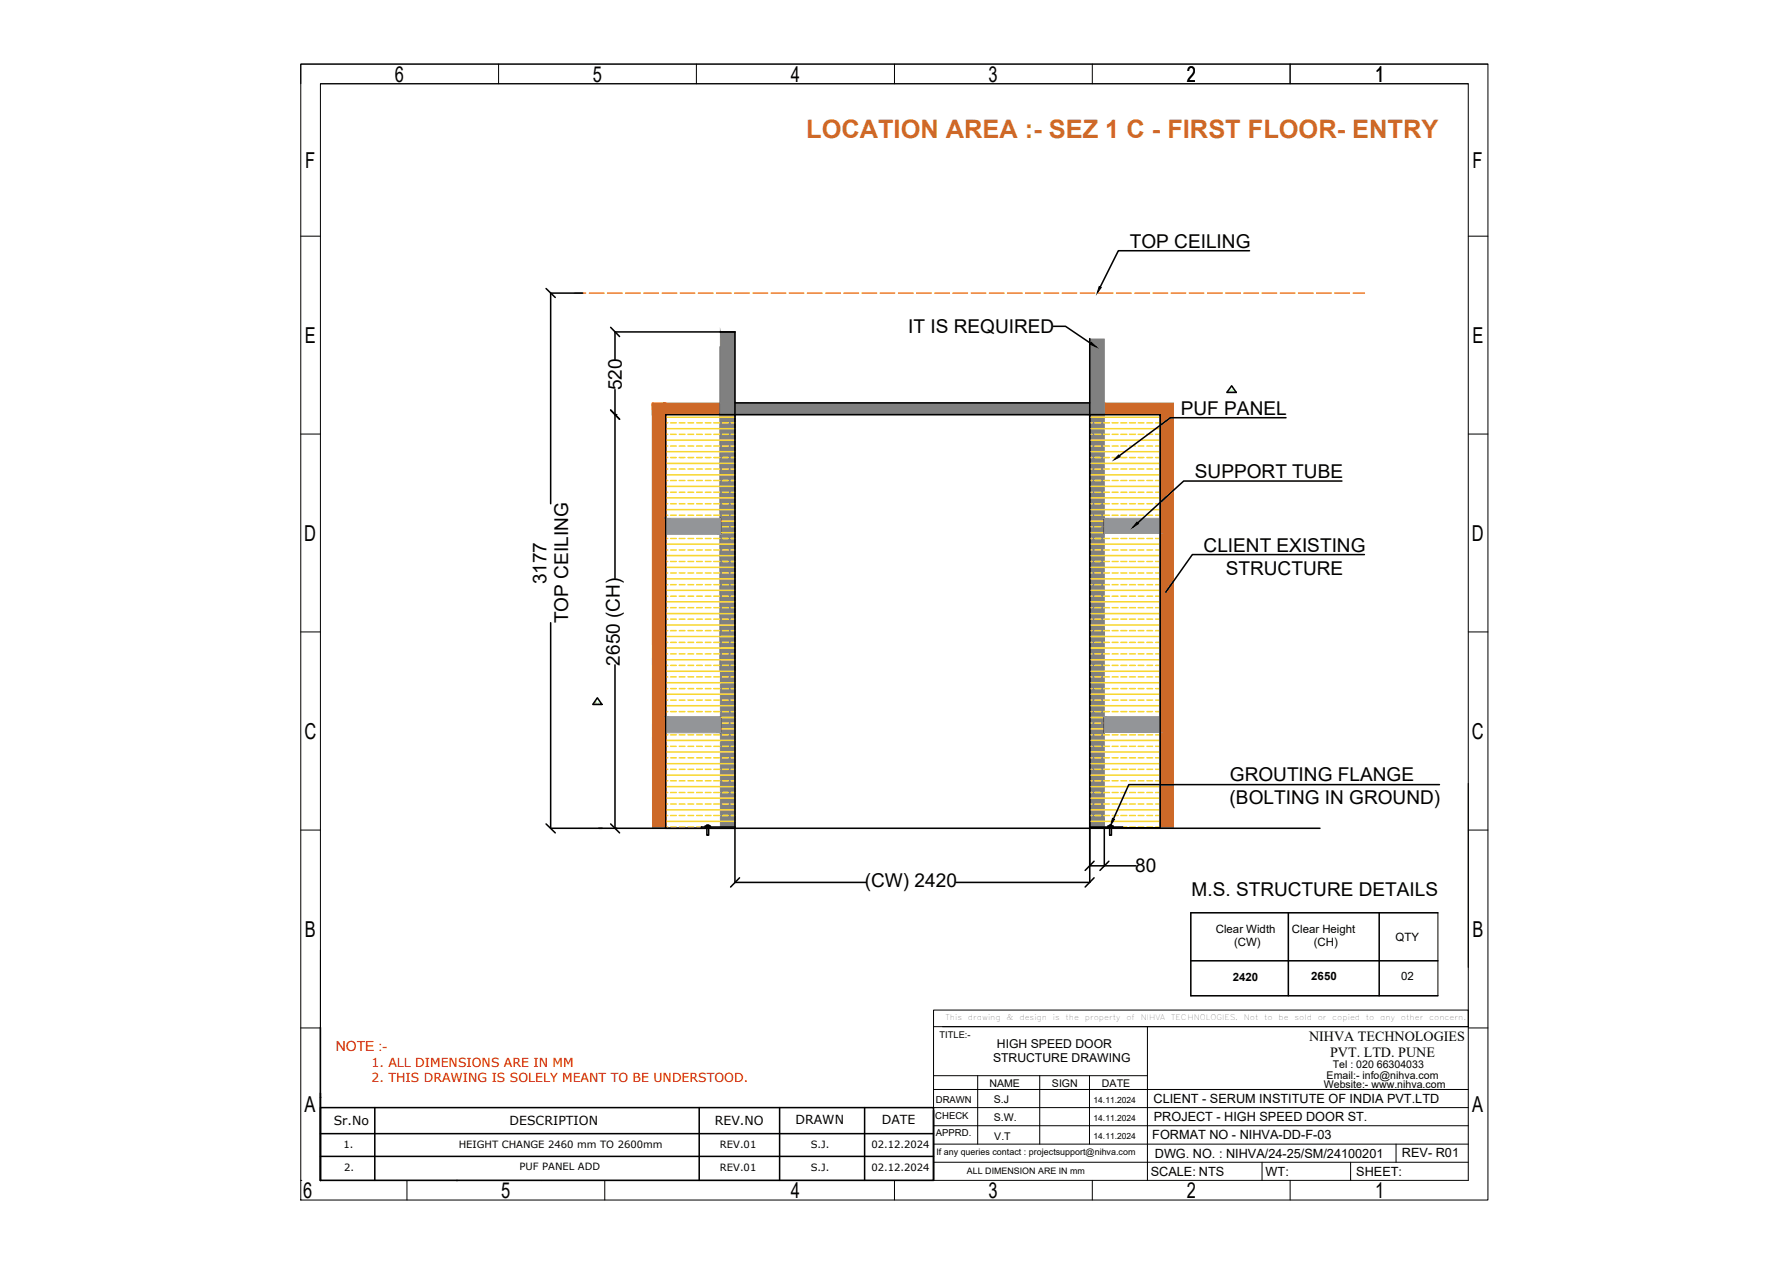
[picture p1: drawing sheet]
<svg xmlns="http://www.w3.org/2000/svg" width="297mm" height="210mm" viewBox="0 0 297 210" stroke-linecap="round" stroke-linejoin="round" font-family="sans-serif">
<!-- layer: 0 -->
<g fill="#cd6928" stroke="#cd6928" stroke-width=".17">
<path d="M110 66.8h.5z"/>
<path d="M110 66.8l.5 .1zM108.2 66.9h2.3z"/>
<path d="M192.4 66.8l2.2 70.5v-70.5zM192.4 66.8l2.2 70.5h-2.2z"/>
<path d="M108.2 66.9l2.3 70.4v-70.4zM108.2 66.9l2.3 70.4h-2.3z"/>
<path d="M183.1 66.8l9.3 1.9v-1.9zM183.1 66.8l9.3 1.9h-9.3z"/>
<path d="M119.5 66.8l63.6 1.9v-1.9zM119.5 66.8l63.6 1.9h-63.6z"/>
<path d="M108.2 66.8l11.3 1.9v-1.9zM108.2 66.8l11.3 1.9h-11.3z"/>
</g>
<g fill="none" stroke="#000" stroke-width=".17">
<path d="M49.9 10.6h196.9v188.4h-196.9zM53.1 13.9h190.4v181.8h-190.4zM53.1 13.9h190.4M82.7 10.6v3.3M115.5 10.6v3.3M148.4 10.6v3.3M181.2 10.6v3.3M214 10.6v3.3M246.8 10.6h-196.9v3.3M49.9 39.2h3.2M243.5 39.2h3.3M49.9 72h3.2"/>
<path d="M243.5 72h3.3M49.9 104.8h3.2M243.5 104.8h3.3M49.9 137.6h3.2M243.5 129.9v30.5M243.5 137.6h3.3M53.1 157.5v38.2M238.5 151.3v13.8M49.9 170.4h3.2M154.8 167.5h88.7v2.7h-88.7zM154.8 170.2v25.5M154.8 178.4h35.5"/>
<path d="M156.3 170.2h87.2M162.2 178.4v11.3M172.4 178.4v11.3M180.7 178.4v11.3M190.3 170.2v25.5M243.5 170.4h3.3M49.9 195.7h.1M67.5 195.7v3.3M89.8 195.7h.1M100.3 195.7v3.3M148.4 195.7v3.3M154.8 189.7h88.7"/>
<path d="M154.8 186.6h88.7M154.8 183.6h88.7M154.8 180.6h88.7M154.8 192.7h88.7M181.2 195.7v3.3M209.3 192.7v3M214 195.7v3.3M224 192.7v3M231.5 189.7v3"/>
</g>
<g fill="none" stroke="#000" stroke-width=".25">
<path d="M90.6 47.8l1.5 1.5M96.6 48.6h-5.3v34.9M101.3 54.3l1.5 1.5M102 59.6v-4.6h19.9v91.3h21.7M119.5 57.5v53.8M174.7 54.1h2l4.2 2.8M180.7 56.1v90.2h-22.1M207.2 41.6h-21.7l-3 6M101.3 68l1.5 1.5M102 68.7h.1M102 68.7h.3M102 64.6v31.3"/>
<path d="M110.4 68.7h11.5v68.6h-11.5zM121.9 68.7h58.8M121.9 66.8h58.8M180.7 68.7h11.7v68.5h-11.7zM204.3 64l.7 1.1h-1.5zM213.3 69.3h-19.2l-8.5 6.3M222.6 79.8h-26.3l-7.6 6.9M183.1 85.9v2.5M226.3 91.9h-28.5l-4.4 6.3M91.3 103.3v34h127.6M99.1 115.7l.7 1.1h-1.5zM102 110.2v27.1"/>
<path d="M119.5 118.8v2.7M183.1 118.8v2.7M90.6 136.6l1.5 1.5M101.3 136.6l1.5 1.5M117.2 136.9h.4h-.2h.1v1.6h-.3v-1.6h.2zM117.2 136.9h-.3v.2h.9v-.2h-.2M121.9 137.1h-5.6v.2M183.1 137.3v6.3h-2.4v-6.5h5.5v.2M184 136.9h.4h-.2h.1v1.6h-.3v-1.6h.2zM184 136.9h-.3v.2h.9v-.2h-.2M238.7 130.1h-51.5l-2.5 5.7M122.7 145.5l-1.5 1.6"/>
<path d="M181.5 145.5l-1.5 1.6M181.5 142.8l-1.5 1.5M183.1 143.6h5.3M183.9 142.8l-1.5 1.5M197.5 159.3h41M213.7 151.3v13.8M228.7 151.3v13.8M238.5 151.3h-41v13.8h41M53.1 170.3v25.4M53.1 183.6h101.7v12.1h-101.7zM53.1 181.9h.1M53.1 188h101.7"/>
<path d="M53.1 191.7h101.7M62.2 183.6v12.1M75.8 195.7h.1M116 183.6v12.1M129.3 183.6v12.1M143.4 183.6v12.1M154.8 184.1v11.6"/>
</g>
<g fill="#808080" stroke="#808080" stroke-width=".17">
<path d="M119.5 55l2.4 11.8v-11.8zM119.5 55l2.4 11.8h-2.4z"/>
<path d="M121.9 66.8l58.8 1.9v-1.9zM121.9 66.8l58.8 1.9h-58.8z"/>
<path d="M119.5 66.8l2.4 1.9v-1.9zM119.5 66.8l2.4 1.9h-2.4z"/>
<path d="M180.7 56.2l2.4 50.4v-50.4zM180.7 56.2l2.4 50.4h-2.4z"/>
<path d="M119.5 68.7l2.4 42.6v-42.6zM119.5 68.7l2.4 42.6h-2.4z"/>
<path d="M180.7 106.6l2.4 30.5v-30.5zM180.7 106.6l2.4 30.5h-2.4z"/>
<path d="M119.5 111.3l2.4 25.8v-25.8zM119.5 111.3l2.4 25.8h-2.4z"/>
</g>
<g fill="none" stroke="#f8d731" stroke-width=".25">
<path d="M110.4 69.2h11.5M110.4 71.1h11.5M110.4 73h11.5M110.4 74.9h11.5M110.4 76.8h11.5M110.4 78.7h11.5M110.4 70.1h.4M110.4 72h.4M110.4 74h.4M110.4 75.9h.4M110.4 77.8h.4M110.4 79.7h.4"/>
<path d="M111.2 70.1h1M111.2 72h1M111.2 74h1M111.2 75.9h1M111.2 77.8h1M111.2 79.7h1M112.7 70.1h.9M112.7 72h.9M112.7 74h.9M112.7 75.9h.9M112.7 77.8h.9M112.7 79.7h.9"/>
<path d="M114.1 70.1h.9M114.1 72h.9M114.1 74h.9M114.1 75.9h.9M114.1 77.8h.9M114.1 79.7h.9M115.5 70.1h1M115.5 72h1M115.5 74h1M115.5 75.9h1M115.5 77.8h1M115.5 79.7h1"/>
<path d="M117 70.1h.9M117 72h.9M117 74h.9M117 75.9h.9M117 77.8h.9M117 79.7h.9M118.4 70.1h1M118.4 72h1M118.4 74h1M118.4 75.9h1M118.4 77.8h1M118.4 79.7h1"/>
<path d="M119.8 70.1h1M119.8 72h1M119.8 74h1M119.8 75.9h1M119.8 77.8h1M119.8 79.7h1M121.3 70.1h.6M121.3 72h.6M121.3 74h.6M121.3 75.9h.6M121.3 77.8h.6M121.3 79.7h.6"/>
<path d="M180.7 69.2h11.7M180.7 71.1h11.7M180.7 73h11.7M180.7 74.9h11.7M180.7 76.8h11.7M180.7 78.7h11.7M180.7 70.1h.4M180.7 72h.4M180.7 74h.4M180.7 75.9h.4M180.7 77.8h.4M180.7 79.7h.4"/>
<path d="M181.6 70.1h1M181.6 72h1M181.6 74h1M181.6 75.9h1M181.6 77.8h1M181.6 79.7h1M183 70.1h1M183 72h1M183 74h1M183 75.9h1M183 77.8h1M183 79.7h1"/>
<path d="M184.5 70.1h.9M184.5 72h.9M184.5 74h.9M184.5 75.9h.9M184.5 77.8h.9M184.5 79.7h.9M185.9 70.1h1M185.9 72h1M185.9 74h1M185.9 75.9h1M185.9 77.8h1M185.9 79.7h1"/>
<path d="M187.3 70.1h1M187.3 72h1M187.3 74h1M187.3 75.9h1M187.3 77.8h1M187.3 79.7h1M188.8 70.1h.9M188.8 72h.9M188.8 74h.9M188.8 75.9h.9M188.8 77.8h.9M188.8 79.7h.9"/>
<path d="M190.2 70.1h.9M190.2 72h.9M190.2 74h.9M190.2 75.9h.9M190.2 77.8h.9M190.2 79.7h.9M191.7 70.1h.7M191.7 72h.7M191.7 74h.7M191.7 75.9h.7M191.7 77.8h.7M191.7 79.7h.7"/>
<path d="M110.4 80.6h11.5M110.4 82.6h11.5M110.4 84.5h11.5M110.4 86.4h11.5M110.4 88.3h11.5M110.4 90.2h11.5M110.4 92.1h11.5M110.4 94.1h11.5M110.4 96h11.5M110.4 97.9h11.5M110.4 99.8h11.5M110.4 81.6h.4"/>
<path d="M110.4 83.5h.4M110.4 85.4h.4M110.4 87.3h.4M110.4 89.3h.4M110.4 91.2h.4M110.4 93.1h.4M110.4 95h.4M110.4 96.9h.4M110.4 98.8h.4M111.2 81.6h1M111.2 83.5h1M111.2 85.4h1"/>
<path d="M111.2 87.3h1M111.2 89.3h1M111.2 91.2h1M111.2 93.1h1M111.2 95h1M111.2 96.9h1M111.2 98.8h1M112.7 81.6h.9M112.7 83.5h.9M112.7 85.4h.9M112.7 87.3h.9M112.7 89.3h.9"/>
<path d="M112.7 91.2h.9M112.7 93.1h.9M112.7 95h.9M112.7 96.9h.9M112.7 98.8h.9M114.1 81.6h.9M114.1 83.5h.9M114.1 85.4h.9M114.1 87.3h.9M114.1 89.3h.9M114.1 91.2h.9M114.1 93.1h.9"/>
<path d="M114.1 95h.9M114.1 96.9h.9M114.1 98.8h.9M115.5 81.6h1M115.5 83.5h1M115.5 85.4h1M115.5 87.3h1M115.5 89.3h1M115.5 91.2h1M115.5 93.1h1M115.5 95h1M115.5 96.9h1"/>
<path d="M115.5 98.8h1M117 81.6h.9M117 83.5h.9M117 85.4h.9M117 87.3h.9M117 89.3h.9M117 91.2h.9M117 93.1h.9M117 95h.9M117 96.9h.9M117 98.8h.9M118.4 81.6h1"/>
<path d="M118.4 83.5h1M118.4 85.4h1M118.4 87.3h1M118.4 89.3h1M118.4 91.2h1M118.4 93.1h1M118.4 95h1M118.4 96.9h1M118.4 98.8h1M119.8 81.6h1M119.8 83.5h1M119.8 85.4h1"/>
<path d="M119.8 87.3h1M119.8 89.3h1M119.8 91.2h1M119.8 93.1h1M119.8 95h1M119.8 96.9h1M119.8 98.8h1M121.3 81.6h.6M121.3 83.5h.6M121.3 85.4h.6M121.3 87.3h.6M121.3 89.3h.6"/>
<path d="M121.3 91.2h.6M121.3 93.1h.6M121.3 95h.6M121.3 96.9h.6M121.3 98.8h.6M180.7 80.6h11.7M180.7 82.6h11.7M180.7 84.5h11.7M180.7 86.4h11.7M180.7 88.3h11.7M180.7 90.2h11.7M180.7 92.1h11.7"/>
<path d="M180.7 94.1h11.7M180.7 96h11.7M180.7 97.9h11.7M180.7 99.8h11.7M180.7 81.6h.4M180.7 83.5h.4M180.7 85.4h.4M180.7 87.3h.4M180.7 89.3h.4M180.7 91.2h.4M180.7 93.1h.4M180.7 95h.4"/>
<path d="M180.7 96.9h.4M180.7 98.8h.4M181.6 81.6h1M181.6 83.5h1M181.6 85.4h1M181.6 87.3h1M181.6 89.3h1M181.6 91.2h1M181.6 93.1h1M181.6 95h1M181.6 96.9h1M181.6 98.8h1"/>
<path d="M183 81.6h1M183 83.5h1M183 85.4h1M183 87.3h1M183 89.3h1M183 91.2h1M183 93.1h1M183 95h1M183 96.9h1M183 98.8h1M184.5 81.6h.9M184.5 83.5h.9"/>
<path d="M184.5 85.4h.9M184.5 87.3h.9M184.5 89.3h.9M184.5 91.2h.9M184.5 93.1h.9M184.5 95h.9M184.5 96.9h.9M184.5 98.8h.9M185.9 81.6h1M185.9 83.5h1M185.9 85.4h1M185.9 87.3h1"/>
<path d="M185.9 89.3h1M185.9 91.2h1M185.9 93.1h1M185.9 95h1M185.9 96.9h1M185.9 98.8h1M187.3 81.6h1M187.3 83.5h1M187.3 85.4h1M187.3 87.3h1M187.3 89.3h1M187.3 91.2h1"/>
<path d="M187.3 93.1h1M187.3 95h1M187.3 96.9h1M187.3 98.8h1M188.8 81.6h.9M188.8 83.5h.9M188.8 85.4h.9M188.8 87.3h.9M188.8 89.3h.9M188.8 91.2h.9M188.8 93.1h.9M188.8 95h.9"/>
<path d="M188.8 96.9h.9M188.8 98.8h.9M190.2 81.6h.9M190.2 83.5h.9M190.2 85.4h.9M190.2 87.3h.9M190.2 89.3h.9M190.2 91.2h.9M190.2 93.1h.9M190.2 95h.9M190.2 96.9h.9M190.2 98.8h.9"/>
<path d="M191.7 81.6h.7M191.7 83.5h.7M191.7 85.4h.7M191.7 87.3h.7M191.7 89.3h.7M191.7 91.2h.7M191.7 93.1h.7M191.7 95h.7M191.7 96.9h.7M191.7 98.8h.7M110.4 101.7h11.5M110.4 103.6h11.5"/>
<path d="M110.4 105.5h11.5M110.4 107.4h11.5M110.4 109.4h11.5M110.4 111.3h11.5M110.4 113.2h11.5M110.4 115.1h11.5M110.4 117h11.5M110.4 119h11.5M110.4 100.8h.4M110.4 102.7h.4M110.4 104.6h.4M110.4 106.5h.4"/>
<path d="M110.4 108.4h.4M110.4 110.3h.4M110.4 112.2h.4M110.4 114.2h.4M110.4 116.1h.4M110.4 118h.4M110.4 119.9h.4M111.2 100.8h1M111.2 102.7h1M111.2 104.6h1M111.2 106.5h1M111.2 108.4h1"/>
<path d="M111.2 110.3h1M111.2 112.2h1M111.2 114.2h1M111.2 116.1h1M111.2 118h1M111.2 119.9h1M112.7 100.8h.9M112.7 102.7h.9M112.7 104.6h.9M112.7 106.5h.9M112.7 108.4h.9M112.7 110.3h.9"/>
<path d="M112.7 112.2h.9M112.7 114.2h.9M112.7 116.1h.9M112.7 118h.9M112.7 119.9h.9M114.1 100.8h.9M114.1 102.7h.9M114.1 104.6h.9M114.1 106.5h.9M114.1 108.4h.9M114.1 110.3h.9M114.1 112.2h.9"/>
<path d="M114.1 114.2h.9M114.1 116.1h.9M114.1 118h.9M114.1 119.9h.9M115.5 100.8h1M115.5 102.7h1M115.5 104.6h1M115.5 106.5h1M115.5 108.4h1M115.5 110.3h1M115.5 112.2h1M115.5 114.2h1"/>
<path d="M115.5 116.1h1M115.5 118h1M115.5 119.9h1M117 100.8h.9M117 102.7h.9M117 104.6h.9M117 106.5h.9M117 108.4h.9M117 110.3h.9M117 112.2h.9M117 114.2h.9M117 116.1h.9"/>
<path d="M117 118h.9M117 119.9h.9M118.4 100.8h1M118.4 102.7h1M118.4 104.6h1M118.4 106.5h1M118.4 108.4h1M118.4 110.3h1M118.4 112.2h1M118.4 114.2h1M118.4 116.1h1M118.4 118h1"/>
<path d="M118.4 119.9h1M119.8 100.8h1M119.8 102.7h1M119.8 104.6h1M119.8 106.5h1M119.8 108.4h1M119.8 110.3h1M119.8 112.2h1M119.8 114.2h1M119.8 116.1h1M119.8 118h1M119.8 119.9h1"/>
<path d="M121.3 100.8h.6M121.3 102.7h.6M121.3 104.6h.6M121.3 106.5h.6M121.3 108.4h.6M121.3 110.3h.6M121.3 112.2h.6M121.3 114.2h.6M121.3 116.1h.6M121.3 118h.6M121.3 119.9h.6M180.7 101.7h11.7"/>
<path d="M180.7 103.6h11.7M180.7 105.5h11.7M180.7 107.4h11.7M180.7 109.4h11.7M180.7 111.3h11.7M180.7 113.2h11.7M180.7 115.1h11.7M180.7 117h11.7M180.7 119h11.7M180.7 100.8h.4M180.7 102.7h.4M180.7 104.6h.4"/>
<path d="M180.7 106.5h.4M180.7 108.4h.4M180.7 110.3h.4M180.7 112.2h.4M180.7 114.2h.4M180.7 116.1h.4M180.7 118h.4M180.7 119.9h.4M181.6 100.8h1M181.6 102.7h1M181.6 104.6h1M181.6 106.5h1"/>
<path d="M181.6 108.4h1M181.6 110.3h1M181.6 112.2h1M181.6 114.2h1M181.6 116.1h1M181.6 118h1M181.6 119.9h1M183 100.8h1M183 102.7h1M183 104.6h1M183 106.5h1M183 108.4h1"/>
<path d="M183 110.3h1M183 112.2h1M183 114.2h1M183 116.1h1M183 118h1M183 119.9h1M184.5 100.8h.9M184.5 102.7h.9M184.5 104.6h.9M184.5 106.5h.9M184.5 108.4h.9M184.5 110.3h.9"/>
<path d="M184.5 112.2h.9M184.5 114.2h.9M184.5 116.1h.9M184.5 118h.9M184.5 119.9h.9M185.9 100.8h1M185.9 102.7h1M185.9 104.6h1M185.9 106.5h1M185.9 108.4h1M185.9 110.3h1M185.9 112.2h1"/>
<path d="M185.9 114.2h1M185.9 116.1h1M185.9 118h1M185.9 119.9h1M187.3 100.8h1M187.3 102.7h1M187.3 104.6h1M187.3 106.5h1M187.3 108.4h1M187.3 110.3h1M187.3 112.2h1M187.3 114.2h1"/>
<path d="M187.3 116.1h1M187.3 118h1M187.3 119.9h1M188.8 100.8h.9M188.8 102.7h.9M188.8 104.6h.9M188.8 106.5h.9M188.8 108.4h.9M188.8 110.3h.9M188.8 112.2h.9M188.8 114.2h.9M188.8 116.1h.9"/>
<path d="M188.8 118h.9M188.8 119.9h.9M190.2 100.8h.9M190.2 102.7h.9M190.2 104.6h.9M190.2 106.5h.9M190.2 108.4h.9M190.2 110.3h.9M190.2 112.2h.9M190.2 114.2h.9M190.2 116.1h.9M190.2 118h.9"/>
<path d="M190.2 119.9h.9M191.7 100.8h.7M191.7 102.7h.7M191.7 104.6h.7M191.7 106.5h.7M191.7 108.4h.7M191.7 110.3h.7M191.7 112.2h.7M191.7 114.2h.7M191.7 116.1h.7M191.7 118h.7M191.7 119.9h.7"/>
<path d="M110.4 120.9h11.5M110.4 122.8h11.5M110.4 124.7h11.5M110.4 126.6h11.5M110.4 128.5h11.5M110.4 130.4h11.5M110.4 132.3h11.5M110.4 134.3h11.5M110.4 136.2h11.5M110.4 121.8h.4M110.4 123.7h.4M110.4 125.6h.4"/>
<path d="M110.4 127.6h.4M110.4 129.5h.4M110.4 131.4h.4M110.4 133.3h.4M110.4 135.2h.4M110.4 137.1h.4M111.2 121.8h1M111.2 123.7h1M111.2 125.6h1M111.2 127.6h1M111.2 129.5h1M111.2 131.4h1"/>
<path d="M111.2 133.3h1M111.2 135.2h1M111.2 137.1h1M112.7 121.8h.9M112.7 123.7h.9M112.7 125.6h.9M112.7 127.6h.9M112.7 129.5h.9M112.7 131.4h.9M112.7 133.3h.9M112.7 135.2h.9M112.7 137.1h.9"/>
<path d="M114.1 121.8h.9M114.1 123.7h.9M114.1 125.6h.9M114.1 127.6h.9M114.1 129.5h.9M114.1 131.4h.9M114.1 133.3h.9M114.1 135.2h.9M114.1 137.1h.9M115.5 121.8h1M115.5 123.7h1M115.5 125.6h1"/>
<path d="M115.5 127.6h1M115.5 129.5h1M115.5 131.4h1M115.5 133.3h1M115.5 135.2h1M115.5 137.1h.8M117 121.8h.9M117 123.7h.9M117 125.6h.9M117 127.6h.9M117 129.5h.9M117 131.4h.9"/>
<path d="M117 133.3h.9M117 135.2h.9M118.4 121.8h1M118.4 123.7h1M118.4 125.6h1M118.4 127.6h1M118.4 129.5h1M118.4 131.4h1M118.4 133.3h1M118.4 135.2h1M119.8 121.8h1M119.8 123.7h1"/>
<path d="M119.8 125.6h1M119.8 127.6h1M119.8 129.5h1M119.8 131.4h1M119.8 133.3h1M119.8 135.2h1M121.3 121.8h.6M121.3 123.7h.6M121.3 125.6h.6M121.3 127.6h.6M121.3 129.5h.6M121.3 131.4h.6"/>
<path d="M121.3 133.3h.6M121.3 135.2h.6M180.7 120.9h11.7M180.7 122.8h11.7M180.7 124.7h11.7M180.7 126.6h11.7M180.7 128.5h11.7M180.7 130.4h11.7M180.7 132.3h11.7M180.7 134.3h11.7M180.7 136.2h11.7M180.7 121.8h.4"/>
<path d="M180.7 123.7h.4M180.7 125.6h.4M180.7 127.6h.4M180.7 129.5h.4M180.7 131.4h.4M180.7 133.3h.4M180.7 135.2h.4M181.6 121.8h1M181.6 123.7h1M181.6 125.6h1M181.6 127.6h1M181.6 129.5h1"/>
<path d="M181.6 131.4h1M181.6 133.3h1M181.6 135.2h1M183 121.8h1M183 123.7h1M183 125.6h1M183 127.6h1M183 129.5h1M183 131.4h1M183 133.3h1M183 135.2h1M184.5 121.8h.9"/>
<path d="M184.5 123.7h.9M184.5 125.6h.9M184.5 127.6h.9M184.5 129.5h.9M184.5 131.4h.9M184.5 133.3h.9M184.5 135.2h.9M185.9 121.8h1M185.9 123.7h1M185.9 125.6h1M185.9 127.6h1M185.9 129.5h1"/>
<path d="M185.9 131.4h1M185.9 133.3h1M185.9 135.2h1M186.2 137.1h.7M187.3 121.8h1M187.3 123.7h1M187.3 125.6h1M187.3 127.6h1M187.3 129.5h1M187.3 131.4h1M187.3 133.3h1M187.3 135.2h1"/>
<path d="M187.3 137.1h1M188.8 121.8h.9M188.8 123.7h.9M188.8 125.6h.9M188.8 127.6h.9M188.8 129.5h.9M188.8 131.4h.9M188.8 133.3h.9M188.8 135.2h.9M188.8 137.1h.9M190.2 121.8h.9M190.2 123.7h.9"/>
<path d="M190.2 125.6h.9M190.2 127.6h.9M190.2 129.5h.9M190.2 131.4h.9M190.2 133.3h.9M190.2 135.2h.9M190.2 137.1h.9M191.7 121.8h.7M191.7 123.7h.7M191.7 125.6h.7M191.7 127.6h.7M191.7 129.5h.7"/>
<path d="M191.7 131.4h.7M191.7 133.3h.7M191.7 135.2h.7M191.7 137.1h.7"/>
</g>
<path d="M181 56.8l.8 .7-1-.4zM182.3 47.5l.3 .2-.6 .9zM185.5 75.4l.3 .3-1 .5zM188.6 86.6l.2 .2-1 .7zM184.5 135.7l.3 .1-.6 1z" fill="#000" stroke="#000" stroke-width=".17"/>
<g fill="#939598" stroke="#939598" stroke-width=".17">
<path d="M183.1 85.9l9.3 2.5v-2.5zM183.1 85.9l9.3 2.5h-9.3z"/>
<path d="M110.5 85.9l9 2.7v-2.7zM110.5 85.9l9 2.7h-9z"/>
<path d="M183.1 118.8l9.3 2.7v-2.7zM183.1 118.8l9.3 2.7h-9.3z"/>
<path d="M110.5 118.8l9 2.7v-2.7zM110.5 118.8l9 2.7h-9z"/>
</g>
<g fill="none" stroke="#ff7f00" stroke-width=".25">
<path d="M95.3 48.6h1.8M97.8 48.6h2.4M100.8 48.6h2.4M103.8 48.6h2.4M106.8 48.6h2.4M109.8 48.6h2.4M112.8 48.6h2.4M115.8 48.6h2.5M118.8 48.6h2.5M121.8 48.6h2.5M124.9 48.6h2.4M127.9 48.6h2.4"/>
<path d="M130.9 48.6h2.4M133.9 48.6h2.4M137 48.6h2.4M140 48.6h2.4M143 48.6h2.4M146 48.6h2.4M149 48.6h2.4M152 48.6h2.4M155 48.6h2.5M158 48.6h2.5M161.1 48.6h2.4M164.1 48.6h2.4"/>
<path d="M167.1 48.6h2.4M170.1 48.6h2.4M173.2 48.6h2.4M176.2 48.6h2.4M179.2 48.6h2.4M182.2 48.6h2.4M185.2 48.6h2.4M188.2 48.6h2.4M191.2 48.6h2.4M194.2 48.6h2.5M197.2 48.6h2.5M200.3 48.6h2.4"/>
<path d="M203.3 48.6h2.4M206.3 48.6h2.4M209.3 48.6h2.4M212.4 48.6h2.4M215.4 48.6h2.4M218.4 48.6h2.4M221.4 48.6h2.4M224.4 48.6h1.9"/>
</g>
<text font-size="4.2" fill="#cd6928" x="133.7" y="22.8">LOCATION AREA :- SEZ 1 C - FIRST FLOOR- ENTRY</text>
<g font-size="3.6">
<text x="65.5" y="13.6">6</text>
<text x="98.3" y="13.6">5</text>
<text x="131.2" y="13.6">4</text>
<text x="164" y="13.6">3</text>
<text x="196.8" y="13.6">2</text>
<text x="228.1" y="13.6">1</text>
<text x="50.6" y="27.9">F</text>
<text x="244.2" y="27.9">F</text>
<text x="50.6" y="56.9">E</text>
<text x="244.2" y="56.9">E</text>
<text x="50.4" y="89.7">D</text>
<text x="244.1" y="89.7">D</text>
<text x="50.5" y="122.6">C</text>
<text x="244.1" y="122.6">C</text>
<text x="50.6" y="155.3">B</text>
<text x="244.2" y="155.3">B</text>
<text x="50.5" y="184.4">A</text>
<text x="244.2" y="184.4">A</text>
<text x="50.3" y="198.6">6</text>
<text x="83.1" y="198.6">5</text>
<text x="131.2" y="198.6">4</text>
<text x="164" y="198.7">3</text>
<text x="196.8" y="198.7">2</text>
<text x="228.1" y="198.7">1</text>
</g>
<g font-size="3.2">
<text x="187.4" y="41.1">TOP CEILING</text>
<text x="150.6" y="55.2">IT IS REQUIRED</text>
<text x="103.1" y="64.7" transform="rotate(-90 103.1 64.7)">520</text>
<text x="195.8" y="68.8">PUF PANEL</text>
<text x="198.2" y="79.3">SUPPORT TUBE</text>
<text x="199.6" y="91.5">CLIENT EXISTING</text>
<text x="203.3" y="95.3">STRUCTURE</text>
<text x="90.6" y="96.9" transform="rotate(-90 90.6 96.9)">3177</text>
<text x="94.2" y="103.3" transform="rotate(-90 94.2 103.3)">TOP CEILING</text>
<text x="102.8" y="110.4" transform="rotate(-90 102.8 110.4)">2650 (CH)</text>
<text x="204" y="129.5">GROUTING FLANGE</text>
<text x="203.9" y="133.3">(BOLTING IN GROUND)</text>
<text x="143.4" y="147.1">(CW) 2420</text>
<text x="188.3" y="144.7">80</text>
<text x="197.6" y="148.6">M.S. STRUCTURE DETAILS</text>
</g>
<g font-size="2.3">
<text x="217.1" y="172.7">NIHVA TECHNOLOGIES</text>
<text x="220.6" y="175.3">PVT. LTD. PUNE</text>
</g>
<text font-size="2.3" fill="#f00" x="55.7" y="174.2">NOTE :-</text>
<g font-size="2.1" fill="#f00">
<text x="61.6" y="176.8">1. ALL DIMENSIONS ARE IN MM</text>
<text x="61.6" y="179.4">2. THIS DRAWING IS SOLELY MEANT TO BE UNDERSTOOD.</text>
</g>
<g font-size="2.1">
<text x="191.3" y="182.9">CLIENT - SERUM INSTITUTE OF INDIA PVT.LTD</text>
<text x="191.4" y="185.9">PROJECT - HIGH SPEED DOOR ST.</text>
<text x="55.3" y="186.5">Sr.No</text>
<text x="84.5" y="186.5">DESCRIPTION</text>
<text x="118.5" y="186.5">REV.NO</text>
<text x="131.9" y="186.4">DRAWN</text>
<text x="146.2" y="186.4">DATE</text>
<text x="191.1" y="188.9">FORMAT NO - NIHVA-DD-F-03</text>
<text x="232.5" y="191.9">REV- R01</text>
<text x="190.9" y="194.9">SCALE: NTS</text>
<text x="191.5" y="192.1">DWG. NO. : NIHVA/24-25/SM/24100201</text>
<text x="209.9" y="194.9">WT:</text>
<text x="224.9" y="194.9">SHEET:</text>
</g>
<g font-size="2">
<text x="165.3" y="173.7">HIGH SPEED DOOR</text>
<text x="164.7" y="176.1">STRUCTURE DRAWING</text>
</g>
<g font-size="1.9">
<text x="201.6" y="154.6">Clear Width</text>
<text x="214.3" y="154.6">Clear Height</text>
<text x="231.5" y="156">QTY</text>
<text x="204.7" y="156.9">(CW)</text>
<text x="217.9" y="156.9">(CH)</text>
<text x="204.4" y="162.6">2420</text>
<text x="217.5" y="162.5">2650</text>
<text x="232.4" y="162.5">02</text>
</g>
<g font-size="1.8">
<text x="220" y="178.8">Email:- info@nihva.com</text>
<text x="221" y="177">Tel : 020 66304033</text>
<text x="164.1" y="180.2">NAME</text>
<text x="164.8" y="182.8">S.J</text>
<text x="164.8" y="185.8">S.W.</text>
<text x="174.5" y="180.2">SIGN</text>
<text x="182.8" y="180.2">DATE</text>
<text x="219.6" y="180.4">Website:- www.nihva.com</text>
<text x="164.9" y="189">V.T</text>
</g>
<g font-size="1.7">
<text x="57" y="190.3">1.</text>
<text x="76.1" y="190.3">HEIGHT CHANGE 2460 mm TO 2600mm</text>
<text x="119.4" y="190.3">REV.01</text>
<text x="134.5" y="190.4">S.J.</text>
<text x="144.5" y="190.4">02.12.2024</text>
<text x="57.1" y="194.1">2.</text>
<text x="86.2" y="194">PUF PANEL ADD</text>
<text x="119.4" y="194.1">REV.01</text>
<text x="134.5" y="194.2">S.J.</text>
<text x="144.5" y="194.1">02.12.2024</text>
</g>
<g font-size="1.6">
<text x="155.1" y="185.5">CHECK</text>
<text x="155.2" y="182.8">DRAWN</text>
<text x="155.2" y="188.4">APPRD.</text>
</g>
<g font-size="1.5">
<text x="155.8" y="172.2">TITLE:-</text>
<text x="155.3" y="191.5">If any queries contact : projectsupport@nihva.com</text>
<text x="160.4" y="194.7">ALL DIMENSION ARE IN mm</text>
</g>
<g font-size="1.4">
<text x="181.4" y="182.8">14.11.2024</text>
<text x="181.4" y="185.8">14.11.2024</text>
<text x="181.4" y="188.8">14.11.2024</text>
</g>
<g font-size="1.3">
<text x="156.8" y="169.2">This</text>
<text x="160.5" y="169.2">drawing</text>
<text x="166.9" y="169.2">&amp;</text>
<text x="169.1" y="169.2">design</text>
<text x="174.6" y="169.2">is</text>
<text x="176.7" y="169.2">the</text>
<text x="179.9" y="169.2">property</text>
<text x="186.8" y="169.2">of</text>
<text x="189.2" y="169.2">NIHVA</text>
<text x="194.2" y="169.2">TECHNOLOGIES.</text>
<text x="206.3" y="169.2">Not</text>
<text x="209.7" y="169.2">to</text>
<text x="212" y="169.2">be</text>
<text x="214.7" y="169.2">sold</text>
<text x="218.5" y="169.2">or</text>
<text x="221" y="169.2">copied</text>
<text x="226.5" y="169.2">to</text>
<text x="228.9" y="169.2">any</text>
<text x="232.4" y="169.2">other</text>
<text x="237" y="169.2">concern.</text>
</g>
<g font-size=".6" fill="#0f0">
<text x="203.9" y="65">R1</text>
<text x="98.7" y="116.7">R1</text>
</g>
</svg>
